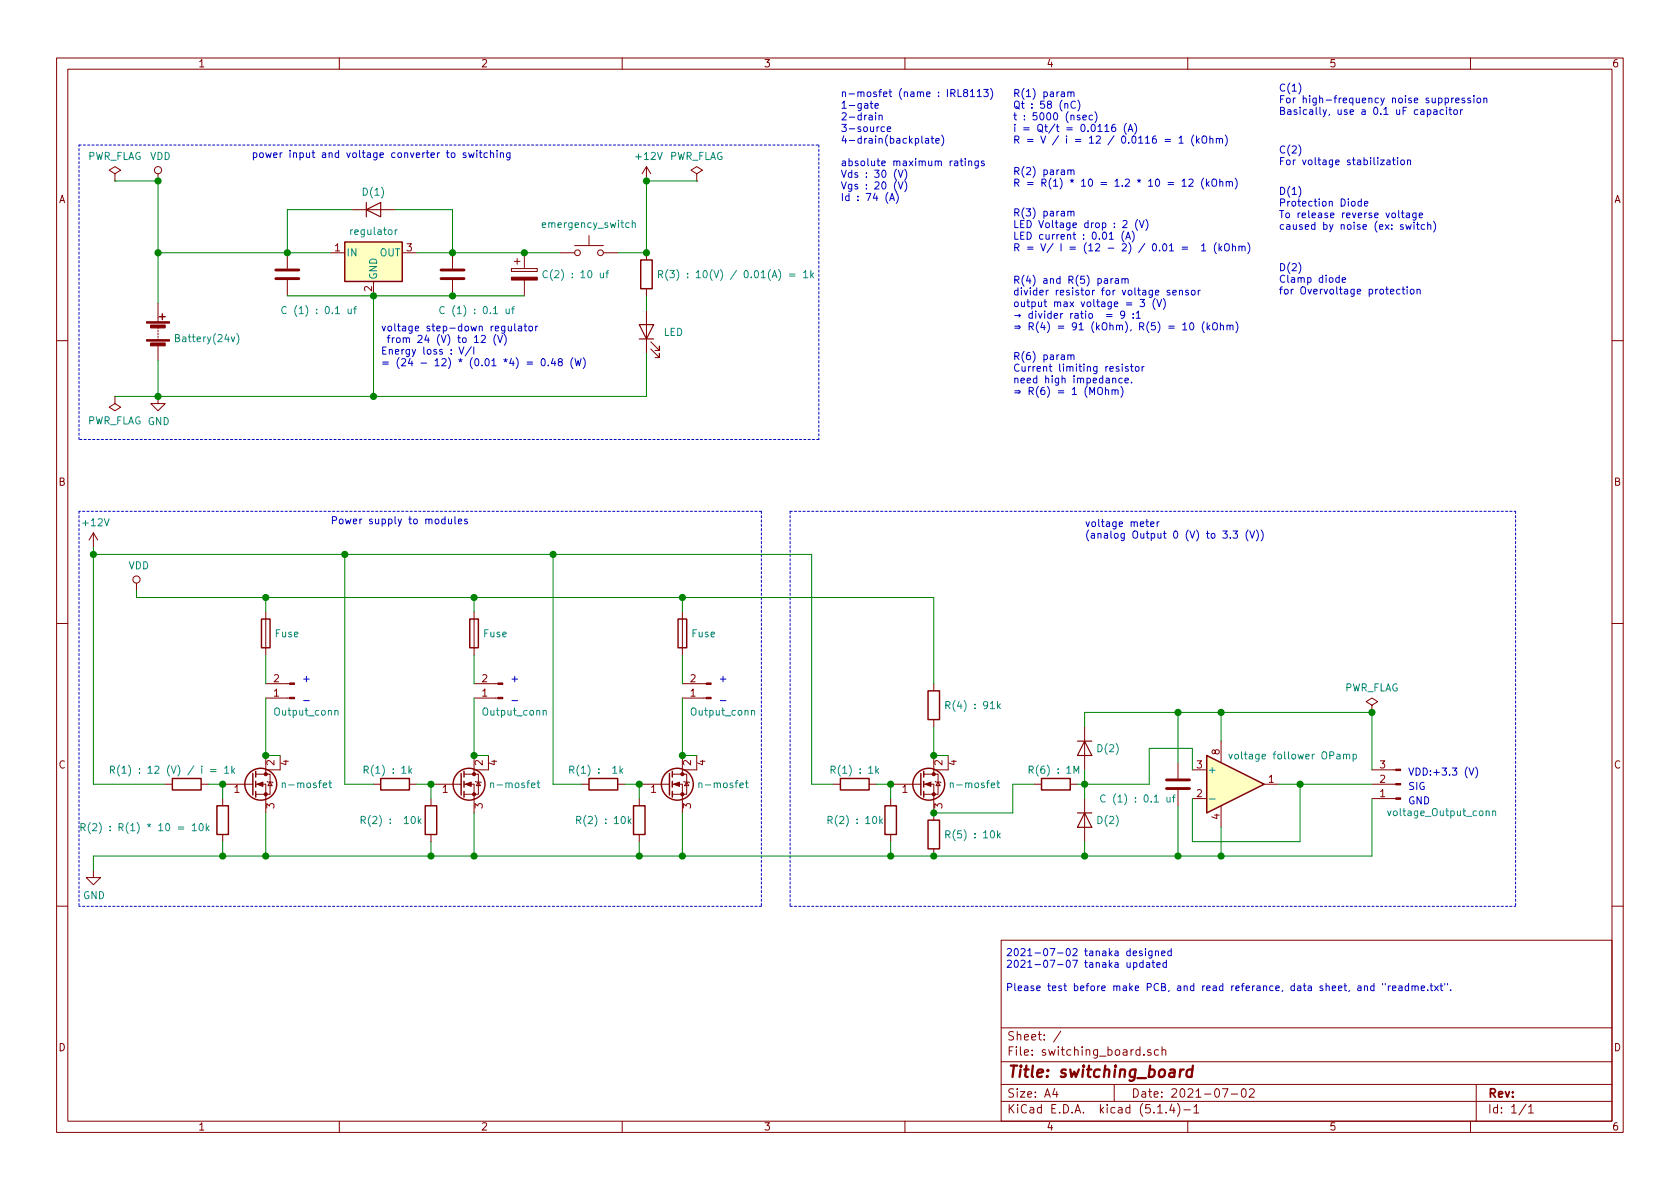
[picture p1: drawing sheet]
<svg xmlns="http://www.w3.org/2000/svg" width="297mm" height="210mm" viewBox="0 0 297 210" stroke-linecap="round" stroke-linejoin="round" font-family="sans-serif">
<g fill="none" stroke="#840000" stroke-width=".18">
<path d="M10 10.3h277v189.9h-277zM12 12.2h273v186.1h-273zM60 10.3v1.9M110 10.3v1.9M160 10.3v1.9M210 10.3v1.9M260 10.3v1.9M20.3 30.7l1-.6-1-.6-1 .6 1 .6v1.3M20.3 32h.1M27.9 30.7v1.3M62.2 37.1h7.6M114.3 29.5l-.8 1.2"/>
<path d="M114.3 29.5v2.5M114.3 29.5l.8 1.2M123.2 30.7l1-.6-1-.6-1 .6 1 .6v1.3M123.2 32h.1M27.9 53.6v3.3M27.9 57.9v.3M27.9 58.4v.3M27.9 58.9v.3M27.9 59.4v.3M27.9 59.9v.3M50.8 44.7v2.8M50.8 49.5v2.8"/>
<path d="M58.4 44.7h2.6M66 49.8v2.5M71.1 44.7h2.6M80 44.7v2.8M80 49.5v2.8M90.4 47.5h4.6v.5h-4.6zM90.9 46.2h1M91.4 45.7v1M92.7 44.7v2.8M92.7 49.5v2.8M99.1 44.7h2.5M101.6 43.4h5.1"/>
<path d="M104.1 41.7v1.7M106.7 44.7h2.5M114.3 44.7v1.3M114.3 51v1.3M114.3 54.9v7.6M10 60.2h2M20.3 70.1v1.3l1 .6-1 .6-1-.6 1-.6M20.3 70.1h.1M27.9 70.1v1.3h1.3l-1.3 1.2-1.2-1.2h1.2M27.9 61.2v2.5M115.1 61.7l1.5 1.5v-.7v.7h-.8M115.1 60.4l1.5 1.6v-.8v.8h-.8"/>
<path d="M285 60.2h2M16.5 94.2l-.8 1.3M16.5 94.2v2.6M16.5 94.2l.8 1.3M10 110.3h2M24.1 103.1v1.3M47 108.2v7.6M83.8 108.2v7.6M120.6 108.2v7.6M285 110.3h2M29.2 138.7h1.3M35.6 138.7h1.2"/>
<path d="M39.4 138.7h5M44.5 138.7h.2M45.2 138.7h1.8v5.1M45.2 136.9h1.8M47 136.9h.8v3.6h-2.6M47 120.9h4.2M47 123.4h4.2M47 133.6v3.3M47.2 138.2l.2 .1h.7l.2 .1M47.8 138.3l.3 .6h-.7zM49.5 133.6v2.5h-2.5M66 138.7h1.3"/>
<path d="M72.4 138.7h1.3M76.2 138.7h5.1M81.3 138.7h.2M82 138.7h1.8v5.1M82 136.9h1.8M83.8 136.9h.8v3.6h-2.6M83.8 120.9h4.2M83.8 123.4h4.2M83.8 133.6v3.3M84.1 138.2l.1 .1h.8l.1 .1M84.6 138.3l.4 .6h-.8zM86.4 133.6v2.5h-2.6"/>
<path d="M102.9 138.7h1.2M109.2 138.7h1.3M113 138.7h5.1M118.2 138.7h.2M118.9 138.7h1.7v5.1M118.9 136.9h1.7M120.6 136.9h.8v3.6h-2.5M120.6 120.9h4.3M120.6 123.4h4.3M120.6 133.6v3.3M120.9 138.2l.1 .1h.8l.1 .1M121.4 138.3l.4 .6h-.8z"/>
<path d="M123.2 133.6v2.5h-2.6M147.3 138.7h1.3M153.7 138.7h1.2M157.5 138.7h5.1M162.6 138.7h.2M163.3 138.7h1.8v6.3M163.3 136.9h1.8M165.1 136.9h.8v3.6h-2.6M165.1 120.9v1.3M165.1 127.2v1.3M165.1 133.6v3.3M165.4 138.2l.1 .1h.7l.2 .1"/>
<path d="M165.9 138.3l.3 .6h-.7zM167.6 133.6v2.5h-2.5M182.9 138.7h1.2M189.2 138.7h1.3M191.8 128.5v7.6M208.3 134.9v2.8M208.3 139.7v2.8M210.8 136.1h2.6M215.9 131.1v3.8M223.5 138.7h2.6M242.6 124.7l1-.6-1-.7-1 .7 1 .6v1.3M242.6 126h.1"/>
<path d="M242.6 138.7h4.2M242.6 136.1h4.2M16.5 153.9v1.3h1.3l-1.3 1.3-1.3-1.3h1.3M39.4 141.2v1.3M39.4 147.6v1.2M76.2 141.2v1.3M76.2 147.6v1.2M113 141.2v1.3M113 147.6v1.2M157.5 141.2v1.3M157.5 147.6v1.2M165.1 150.1v1.3"/>
<path d="M191.8 141.2v7.6M210.8 141.2h2.6M215.9 142.5v3.8M242.6 141.2h4.2M10 160.2h2M177 166.3h108v32h-108zM285 160.2h2M60 198.3v1.9M110 198.3v1.9M160 198.3v1.9M177 194.8h108M177 191.8h108"/>
<path d="M177 187.8h108M177 181.8h108M186.5 192.5l-.4 1h1M186.8 193v1M187.6 182.3l-1.3 2M197 191.8v3M202.3 186.5v.1M203.5 185.7a.37 .37 0 0 0-.6 .1l.1 .2 .5 .2 .1 .1-.3 .3-.4-.1M204.7 196.8h.8M204.8 185.7l-.4-.1-.3 .3 .1 .6 .2 .1 .4-.1M205.5 185.7a.37 .37 0 0 1 .6 .1v.8M205.5 185.1v1.5"/>
<path d="M206.2 196.7v.1M207.2 195.2l-.4 1.1h.9M207.5 195.8v1M208.2 195.1a1.71 1.71 0 0 1 0 2.3M209.3 196.3h1.2M210 198.3v1.9M211.1 195.8l.4-.5v1.5M211.1 196.8h.9M216.1 192.5h1l-.6 1.5M217.7 193.5h1.1M219.6 192.7l.4-.2a.94 .94 0 0 1 0 1.5 .82 .82 0 0 1-.4-1.3zM220.9 192.7l.2-.2h.4l.2 .2 .1 .3-1 1h1"/>
<path d="M260 198.3v1.9M261 191.8v6.5M269.8 195.2l-1.2 2M270.3 195.8l.4-.5v1.5M270.3 196.8h.8"/>
<circle cx="27.9" cy="30.1" r=".63"/>
<circle cx="102.1" cy="44.7" r=".51"/>
<circle cx="106.2" cy="44.7" r=".51"/>
<circle cx="24.1" cy="102.5" r=".63"/>
</g>
<path d="M209.3 189.1a.54 .54 0 0 0-.6 .4M210.8 189.2a.68 .68 0 0 0-1 .3v.8l.3 .1 .6-.1M210.9 188.4l-.2 2" fill="none" stroke="#840000" stroke-width=".41"/>
<g fill="none" stroke="#840000" stroke-width=".25">
<path d="M28.2 56h1M28.7 55.5v1M61 42.8h10.1v7h-10.1zM113.3 46h2v5h-2zM46.2 109.5h1.6v5h-1.6zM83.1 109.5h1.5v5h-1.5zM119.9 109.5h1.5v5h-1.5zM30.5 137.7h5.1v2h-5.1zM44.7 136.8v3.8M45.2 136.4v1M45.2 138.2v1M45.2 139.9v1.1"/>
<path d="M67.3 137.7h5.1v2h-5.1zM81.5 136.8v3.8M82 136.4v1M82 138.2v1M82 139.9v1.1M104.1 137.7h5.1v2h-5.1zM118.4 136.8v3.8M118.9 136.4v1M118.9 138.2v1M118.9 139.9v1.1M148.6 137.7h5.1v2h-5.1zM162.8 136.8v3.8"/>
<path d="M163.3 136.4v1M163.3 138.2v1M163.3 139.9v1.1M164.1 122.2h2v5h-2zM184.1 137.7h5.1v2h-5.1zM213.4 133.6l10.1 5.1-10.1 5.1zM38.4 142.5h2v5.1h-2zM75.2 142.5h2v5.1h-2zM112 142.5h2v5.1h-2zM156.5 142.5h2v5.1h-2zM164.1 145h2v5.1h-2z"/>
<circle cx="46.1" cy="138.7" r="2.82"/>
<circle cx="82.9" cy="138.7" r="2.82"/>
<circle cx="119.8" cy="138.7" r="2.82"/>
<circle cx="164.2" cy="138.7" r="2.82"/>
</g>
<g fill="#840000" stroke="#840000" stroke-width=".18">
<path d="M163.6 138.7l1-.4v.8z"/>
<path d="M90.4 49h4.6v.5h-4.6z"/>
<path d="M88 120.8h.9v.2h-.9z"/>
<path d="M88 123.3h.9v.3h-.9z"/>
<path d="M82.3 138.7l1-.4v.8z"/>
<path d="M124.9 120.8h.8v.2h-.8z"/>
<path d="M124.9 123.3h.8v.3h-.8z"/>
<path d="M119.1 138.7l1-.4v.8z"/>
<path d="M246.8 136h.8v.3h-.8z"/>
<path d="M246.8 138.6h.8v.2h-.8z"/>
<path d="M246.8 141.1h.8v.2h-.8z"/>
<path d="M25.9 60.1h4.1v.2h-4.1z"/>
<path d="M25.9 56.9h4.1v.2h-4.1z"/>
<path d="M26.6 60.6h2.6v.6h-2.6z"/>
<path d="M26.6 57.5h2.6v.5h-2.6z"/>
<path d="M51.2 120.8h.9v.2h-.9z"/>
<path d="M51.2 123.3h.9v.3h-.9z"/>
<path d="M45.5 138.7l1-.4v.8z"/>
<circle cx="165.1" cy="140.5" r=".28"/>
<circle cx="165.1" cy="136.9" r=".28"/>
<circle cx="83.8" cy="140.5" r=".28"/>
<circle cx="83.8" cy="136.9" r=".28"/>
<circle cx="120.6" cy="140.5" r=".28"/>
<circle cx="120.6" cy="136.9" r=".28"/>
<circle cx="47" cy="140.5" r=".28"/>
<circle cx="47" cy="136.9" r=".28"/>
</g>
<g fill="none" stroke="#008484" stroke-width=".18">
<path d="M111.8 39.5l.2-.1h.3v.8M111.8 39v1.2M31 59.8l.6-.1v-.4l-.6-.1v1.2h.5l.3-.2v-.2l-.3-.2M41.9 59a1.4 1.4 0 0 1 0 1.9M50.6 54.3a.6 .6 0 0 0-.8 .5 .6 .6 0 0 0 .6 .7l.2-.2M61.5 54.6l.1 .8 .3 .1 .2-.2M62.1 54.6v.9M62.5 54.6h.5M63 54.2l-.3 .2v1.1M69.9 40.6v.9M70.2 40.6l-.2 .1-.1 .2M78.5 54.3a.6 .6 0 0 0-.8 .5 .6 .6 0 0 0 .6 .7l.2-.2"/>
<path d="M89.5 54.6l.1 .8 .3 .1 .1-.2M90 54.6v.9M90.4 54.6h.5M90.9 54.2l-.2 .2v1.1M96.8 48a.6 .6 0 0 0-.9 .4 .6 .6 0 0 0 .6 .7l.3-.1M106.1 48.3l.1 .8h.3l.2-.1M106.7 48.3v.8M107.1 48.3h.5M107.6 47.8l-.3 .2v1.1M116.4 48.5l.7-.1v-.4l-.7-.2v1.3M116.7 48.5l.5 .6M118.1 47.7a1.4 1.4 0 0 0 0 1.9"/>
<path d="M118.4 47.8h.8l-.4 .5 .4 .2v.5l-.2 .1-.6-.1M142.1 48.2l.3-.4v1.3M142.1 49.1h.7M143.4 47.8v1.3M143.5 48.6l.3 .5M143.8 48.3l-.4 .5M19.5 136.1l.7-.1v-.4l-.2-.1h-.5v1.2M19.8 136.1l.4 .6M21.2 135.3a1.47 1.47 0 0 0 0 1.9M21.6 135.8l.3-.3v1.2M21.6 136.7h.7M39.7 135.8l.4-.3v1.2"/>
<path d="M39.7 136.7h.7M41 135.5v1.2M41.1 136.3l.4 .4M41.5 135.9l-.5 .5M49.9 138.6l.2-.2 .3 .1v.8M49.9 138.4v.9M58.1 138.4h.5M58.3 138v1.1l.3 .2M59.2 125.7l.2-.1 .3 .1 .1 .8M64.4 136.1h.6l.1-.2-.1-.3-.1-.1h-.5v1.2M72.4 136.3l.4 .4M72.8 135.9l-.5 .5"/>
<path d="M86.7 138.6l.2-.2 .3 .1 .1 .8M86.7 138.4v.9M94.9 138.4h.6M95.1 138v1.1l.4 .2M96 125.7l.2-.1 .3 .1 .1 .8M100.7 136.1h.6l.2-.2-.1-.3-.2-.1h-.5v1.2M101 136.1l.5 .6M109.6 135.5v1.2M109.8 136.3l.3 .4M110.1 135.9l-.5 .5M123.6 138.6l.1-.2 .4 .1v.8M123.6 138.4v.9"/>
<path d="M131.8 138.4h.5M132 138v1.1l.3 .2M132.9 125.7l.1-.1 .3 .1 .1 .8M146.9 136.1h.6l.2-.2-.1-.3-.2-.1h-.5v1.2M155 136.3l.3 .4M155.3 135.9l-.4 .5M167.2 124.7l.7-.1v-.4l-.7-.2v1.3M167.5 124.7l.5 .6M168 138.6l.2-.2 .3 .1 .1 .8M168 138.4v.9M176.2 138.4h.5M176.4 138v1.1l.3 .2"/>
<path d="M176.5 124.8l.4 .5M176.9 124.5l-.5 .5M182 136.1h.6v-.5l-.2-.1h-.4v1.2M189.9 136.7v-1.2l.4 .9 .4-.9v1.2M216 139.9v1M217.3 133.4l.3 .8 .3-.8M237.5 133.5l.2-.1h.3l.1 .8M238.1 133.5l.2-.1h.3v.8M239.2 133.4h.4l.2 .2-.1 .6h-.5M239.2 133.4v1.2M14.3 146.3l.7-.1v-.4l-.2-.2h-.5v1.3M14.6 146.3l.5 .6"/>
<path d="M16 145.5a1.4 1.4 0 0 0 0 1.9M16.4 145.8l.5-.2 .2 .2v.2v.2l-.8 .7h.8M34 146.9h.7M35.3 145.8l.2-.2a.69 .69 0 0 1 .4 .7 .69 .69 0 0 1-.4 .6l-.2-.2-.1-.3zM36.5 145.6v1.3M36.6 146.4l.4 .5M37 146.1l-.5 .5M63.9 145l.6-.1v-.4l-.6-.1v1.2M64.2 145l.4 .6M74 144.4v1.2M74.1 145.2l.3 .4M74.4 144.8l-.4 .5"/>
<path d="M102 145l.6-.1v-.4l-.6-.1v1.2M102.3 145l.4 .6M111.2 145.2l.4 .4M111.6 144.8l-.5 .5M146.4 145l.7-.1v-.4l-.7-.1v1.2M146.7 145l.4 .6M155.7 145.2l.3 .4M156 144.8l-.5 .5M167.2 147.6l.7-.1v-.5l-.7-.1v1.3M167.5 147.6l.5 .6M176.5 147.7l.4 .5M176.9 147.3l-.5 .5"/>
<path d="M195.4 140.7a.6 .6 0 0 0-.8 .4 .6 .6 0 0 0 .5 .7l.3-.1M206.3 141l.1 .8h.3l.2-.1M206.9 141v.8M207.3 141h.5M207.8 140.6l-.3 .1v1.1M213.8 141.3h1M215.2 141.3l1.3 .4-1.3 .5M262.8 143.5l.1-.1 .3 .1 .1 .7M263.9 143.5l.2-.1 .3 .1v.7M263.9 143.4v.8"/>
</g>
<path d="M48.8 49.3h4M48.8 47.7h4M78 49.3h4M78 47.7h4M206.2 139.4h4.1M206.2 137.9h4.1" fill="none" stroke="#840000" stroke-width=".51"/>
<path d="M64.8 37.1l2.5-1.3v2.5zM64.8 35.8v2.5M113 57.4h2.6l-1.3 2.5zM113 59.9h2.6M190.5 131.1h2.5M191.8 131.1l1.2 2.5h-2.5zM190.5 143.8h2.5M191.8 143.8l1.2 2.5h-2.5z" fill="none" stroke="#840000" stroke-width=".2"/>
<g fill="#ffffc2" stroke="#ffffc2" stroke-width=".18">
<path d="M213.4 133.6l10.1 5.1-10.1 5.1z"/>
<path d="M61 42.8h10.1v7h-10.1z"/>
</g>
<path d="M14 25.6h130.8M144.8 25.6v52.1M14 77.7v-52.1M144.8 77.7h-130.8M14 90.4v69.9M134.6 90.4v69.9M134.6 90.4h-120.6M139.7 90.4h128.3M139.7 90.4v69.9M268 90.4v69.9M134.6 160.3h-120.6M139.7 160.3h128.3" fill="none" stroke="#0000c2" stroke-width=".18" stroke-dasharray=".4 .4"/>
<g fill="none" stroke="#008400" stroke-width=".18">
<path d="M20.3 32h7.6v21.6M62.2 37.1h-11.4v7.6M69.8 37.1h10.2v7.6M123.2 32h-8.9v12.7h-5.1M27.9 44.7h30.5M50.8 52.3h41.9M66 52.3v17.8M73.7 44.7h25.4M114.3 52.3v2.6M27.9 63.7v6.4M114.3 62.5v7.6h-94M16.5 96.8v41.9h12.7"/>
<path d="M16.5 98h127v40.7h3.8M61 98v40.7h5M97.8 98v40.7h5.1M24.1 104.4v1.3h141v15.2M47 105.7v2.5M47 115.8v5.1M83.8 105.7v2.5M83.8 115.8v5.1M120.6 105.7v2.5M120.6 115.8v5.1M36.8 138.7h2.6v2.5M47 123.4v10.2h2.5"/>
<path d="M73.7 138.7h2.5v2.5M83.8 123.4v10.2h2.6M110.5 138.7h2.5v2.5M120.6 123.4v10.2h2.6M154.9 138.7h2.6v2.5M165.1 128.5v5.1h2.5M182.9 138.7h-3.8v5.1h-14M191.8 128.5v-2.5h50.8v10.1M191.8 136.1v5.1M208.3 126v8.9M210.8 136.1v-3.8h-7.6v6.4h-12.7M215.9 126v5.1"/>
<path d="M226.1 138.7h16.5M229.9 138.7v10.1h-19.1v-7.6M39.4 148.8v2.6M47 143.8v7.6M76.2 148.8v2.6M83.8 143.8v7.6M113 148.8v2.6M120.6 143.8v7.6M157.5 148.8v2.6M191.8 148.8v2.6M208.3 142.5v8.9M215.9 146.3v5.1"/>
<path d="M242.6 141.2v10.2h-226.1v2.5"/>
</g>
<g fill="none" stroke="#0000c2" stroke-width=".18">
<path d="M153.8 18.3h.5M154 17.9v1.1l.3 .1M154.7 18.7l.6-.1-.1-.2-.3-.1-.2 .2 .1 .6h.4M154.8 19.9v.2M170.6 16.4l-.2-.3 .2-.3h.2l.3 .3-.1 .2-.5 .1-.1 .2v.3l.2 .2 .4-.1 .1-.1v-.3l-.3-.2M171.6 16.2l.3-.4v1.3M171.6 17.1h.7M172.8 16.2l.4-.4v1.3M172.8 17.1h.7M173.9 15.8h.8l-.4 .5 .4 .1v.5l-.2 .2-.6-.1M175.1 15.6a1.4 1.4 0 0 1 0 2M188.8 16.4l.2-.1h.3l.1 .8"/>
<path d="M188.8 16.3v.8M189.4 16.4l.1-.1h.3l.1 .8M190.1 18a.6 .6 0 0 0-.8 .4 .6 .6 0 0 0 .6 .7l.2-.1M190.6 17.7a1.47 1.47 0 0 1 0 1.9M193.6 19.8a1.47 1.47 0 0 1 0 1.9M252.4 19.5l.3-.1 .3 .2-.1 .6h-.5M252.4 19.4v1.3M253.5 19.5h.5l.1 .7M254.1 19.7l-.5 .1-.1 .1v.3h.6M255.2 19.5l-.4-.1-.2 .2 .1 .6h.5M255.8 19.4v.8M256.2 19.4h.5"/>
<path d="M256.4 19v1.1l.3 .1M256.7 17.3v.9M257 17.3l-.3 .3M257.1 19.5l.4-.1 .1 .1v.7h-.3l-.3-.2zM257.4 17.7l.6-.1-.1-.2-.3-.1-.2 .2 .1 .6h.4M258.2 19.4v.8M258.6 19.4l-.4 .2M259 17.4l-.4-.1-.1 .2v.2l.5 .1v.3h-.5M260 17.4l-.3-.1-.2 .2 .1 .2 .4 .1v.3h-.5M260.6 16.9v.1M260.6 17.3v.9M261.2 17.5l.2-.2 .3 .1 .1 .2-.1 .5-.3 .1-.2-.1z"/>
<path d="M262.4 17.5l.1-.2 .3 .1 .1 .8M262.4 17.3v.9M82.4 27.1l-.3-.1-.2 .2v.2l.5 .1v.3h-.5M82.9 27l.2 .9 .2-.7 .3 .7 .2-.9M84.3 26.6v.1M84.3 27v.9M84.7 27h.5M84.9 26.6v1.1l.3 .2M86.2 27.1l-.4-.1-.2 .2 .1 .6h.5M86.7 27.1l.2-.1 .3 .1 .1 .8M86.7 26.6v1.3M87.9 26.6v.1"/>
<path d="M87.9 27v.9M88.5 27.1l.2-.1 .3 .1v.8M88.5 27v.9M90.2 27l-.1 1.2-.2 .1-.3-.1M90.2 27.1l-.4-.1-.2 .2 .1 .6h.5M154.8 20.4v.8M155.4 20.5l.2-.1h.3l.1 .8M155.4 20.4v.8M156.4 22.5l-.4-.1-.2 .3 .1 .5h.5M156.9 22.8l.6-.1-.1-.2-.4-.1-.1 .2v.6h.5M157 34a1.47 1.47 0 0 0 0 2M157.3 35.5l.4-1.3 .4 1.3"/>
<path d="M157.4 35.1h.6M158.4 34a1.4 1.4 0 0 1 0 2M158.5 29.9a1.4 1.4 0 0 0 0 1.9M158.5 32a1.4 1.4 0 0 0 0 1.9M158.8 30.1l.4 1.3 .5-1.3M158.8 32.2l.4 1.2 .5-1.2M160 29.9a1.47 1.47 0 0 1 0 1.9M160 32a1.47 1.47 0 0 1 0 1.9M163.7 24.5h.4l.1 .8M164.2 24.8h-.4l-.2 .2 .1 .3h.5M164.6 24.5h.5M164.8 24v1.1l.3 .2"/>
<path d="M165.5 24.9l.6-.1-.1-.3h-.3l-.2 .2v.6h.5M166.5 23.9a1.47 1.47 0 0 1 0 1.9M169.7 28.5h.6M170 28v1.1l.3 .2M170.7 28v.2M170.7 28.5v.8M171.3 28.6l.1-.1h.4v.8M171.3 28.5v.8M173 28.5v1l-.3 .2h-.3M173 28.5h-.4l-.2 .2 .1 .6h.5M174 28.5h-.3l-.2 .1 .1 .2 .4 .2v.3h-.5M188.8 37.5l.2-.1h.3l.1 .8"/>
<path d="M188.8 30.2l.2-.2 .3 .1 .1 .8M188.8 30v.9M188.8 37.4v.8M189.4 37.5l.1-.1h.3l.1 .8M189.4 30.2l.1-.2 .3 .1 .1 .8M190.9 20.4h-.3l-.2 .1 .1 .2 .4 .1v.4h-.5M191.5 20.8l.6-.1-.1-.3h-.4l-.1 .1v.7h.5M193.2 20.4h-.4l-.2 .2 .1 .6h.5M195.4 22.3l.3-.3v1.3M195.4 23.3h.7M197.2 22h-.3a.79 .79 0 0 0-.1 1.3l.4-.1 .1-.5-.3-.2h-.2l-.3 .2M198.6 39.1l.4-.1 .3 .3-.1 .2-.7 .8h.8"/>
<path d="M199.2 21.8a1.4 1.4 0 0 0 0 1.9M199.5 23.3l.4-1.3 .4 1.3M199.6 22.9h.6M200.6 21.8a1.47 1.47 0 0 1 0 1.9M201.1 38.8a1.47 1.47 0 0 0 0 1.9M201.4 39l.5 1.3 .4-1.3M202.6 38.8a1.4 1.4 0 0 1 0 1.9M206 24.7h1M206 25h1M208.5 24.4l.3-.4v1.3M208.5 25.3h.7M209 32l.4-.3v1.2"/>
<path d="M209 32.9h.7M210.2 31.8l.5-.1 .2 .1v.2v.2l-.7 .7h.7M211.1 23.9a1.4 1.4 0 0 0 0 1.9M211.6 24v1.3M211.7 24.8l.3 .5M212 24.5l-.4 .5M212.6 24.2a.45 .45 0 0 1 .7 0 .88 .88 0 0 1-.2 1.1h-.4a1.07 1.07 0 0 1-.1-1.1zM212.8 31.5a1.4 1.4 0 0 0 0 1.9M213.3 31.7v1.2M213.4 32.5l.4 .4M213.8 32.1l-.5 .5M213.9 24.6l.2-.1h.3l.1 .8"/>
<path d="M213.9 24v1.3M214.3 31.8a.45 .45 0 0 1 .8 0 .88 .88 0 0 1-.3 1.1h-.3a1.07 1.07 0 0 1-.2-1.1zM215.1 24.6l.1-.1h.3l.1 .8M215.1 24.5v.8M215.6 24.7l.2-.2h.3l.1 .8M215.7 32.2l.1-.1 .4 .1v.7M215.7 31.7v1.2M216.6 23.9a1.47 1.47 0 0 1 0 1.9M216.8 32.2l.2-.1 .3 .1v.7M216.8 32.1v.8M217.3 32.3l.2-.2 .3 .1 .1 .7M218.4 31.5a1.47 1.47 0 0 1 0 1.9"/>
<path d="M240.7 35.7l-.4-.1-.2 .2 .1 .6h.5M240.7 35.2v1.2M241.2 36l.7-.1-.1-.2-.4-.1-.2 .2 .1 .6h.5M245.2 28.3h.5l.1 .8M245.8 28.6h-.4l-.2 .2v.3h.6M246.2 28.3h.5M246.4 27.9v1.1l.3 .1M247.1 27.9v.1M247.1 28.3v.8M247.8 28.3h.3l.2 .1-.1 .7h-.3l-.3-.2zM247.8 37.7h.5M248 37.2v1.1l.3 .2"/>
<path d="M248.6 39.7l.2 .9 .2-.7 .3 .7 .2-.9M248.7 37.7h.5v.8M248.9 28.4l.1-.1h.4v.8M248.9 28.3v.8M249.2 38h-.4l-.2 .2 .2 .3 .4-.1M250 39.3v.1M250 39.7v.9M250.4 37.7l-.1 1.1-.2 .1h-.3M250.4 37.7h-.4l-.2 .2 .1 .5h.5M250.4 39.7h.5M250.6 39.3v1.1l.3 .2M250.9 38.1l.6-.1v-.3h-.4l-.2 .1 .1 .6h.5"/>
<path d="M251.9 39.8l-.4-.1-.2 .2 .1 .6h.5M252.4 39.8l.2-.1 .3 .1 .1 .8M252.4 39.3v1.3M253.5 39.1a1.47 1.47 0 0 1 0 1.9M85.1 59.4l.5-.1 .2 .4-.8 .9h.8M87.7 59.1a1.47 1.47 0 0 0 0 2M88 59.3l.4 1.3 .4-1.3M89.2 59.1a1.47 1.47 0 0 1 0 2M89.9 57.7v.8h.3l.2-.1M90.4 57.7v.8M91 57.2v1.1l.2 .2M91.7 57.7h.5v.8"/>
<path d="M92.2 58h-.4l-.2 .2 .2 .3h.4M92.7 57.7h.4M92.8 57.2v1.1l.3 .2M93.6 57.7h.3l.3 .2v.4l-.3 .2h-.3l-.1-.2zM94.7 57.7v.8M95.1 57.7h-.3l-.1 .2M195.7 55.6h.9M195.7 56h.9M196.1 42.3h.7M196.4 49.3v.8M196.8 49.3l-.4 .2M197.2 49.3h.5l.1 .8"/>
<path d="M197.8 49.6h-.5l-.1 .2v.3h.6M198.4 49.4l.2-.1h.3v.8M198.4 49.3v.8M198.7 40.9a1.47 1.47 0 0 0 0 1.9M198.9 55.6l-.3 .2-.4-.1-.1-.1 .1-.5 .4-.1 .2 .1a.84 .84 0 0 1-.3 1.2h-.3M198.9 49.4l.2-.1h.3l.1 .8M199 42.3l.5-1.3 .4 1.3M199.2 42h.5M200.2 40.9a1.47 1.47 0 0 1 0 1.9M200.4 56.2v.1M200.4 55.5v.1M200.9 55.4l.4-.4v1.3"/>
<path d="M200.9 56.3h.7M201.6 53h.8l-.5 .4 .4 .2 .1 .4-.3 .2-.5-.1M204.2 52.8a1.4 1.4 0 0 0 0 1.9M204.5 53l.5 1.2 .4-1.2M205.7 52.8a1.47 1.47 0 0 1 0 1.9M206.8 51.4l-.3-.1-.2 .2 .1 .2 .4 .1v.3h-.5M207.4 51.7l.6-.1-.1-.2-.3-.1-.2 .2v.6h.5M208.5 51.5l.2-.2 .3 .1 .1 .8M208.5 51.3v.9M209 43.7h1M209 44.1h1M209.1 57.4l.4-.3v1.2"/>
<path d="M209.1 58.3h.8M210.1 51.4l-.3-.1-.2 .2 .1 .2 .4 .1v.3h-.5M210.5 57.2l.1-.1a.67 .67 0 0 1 .5 .6 .67 .67 0 0 1-.5 .6l-.2-.2-.1-.2zM210.7 51.5l.2-.2 .4 .2v.4l-.1 .2-.3 .1-.2-.2zM211.9 51.3v.9M212.2 51.3l-.2 .1-.1 .2M212.4 43.5l.4-.4v1.3M212.4 44.4h.8M212.9 56.9a1.47 1.47 0 0 0 0 1.9M213.4 57.1v1.2M213.5 57.9l.4 .4M213.9 57.5l-.5 .5"/>
<path d="M214.5 57.2a.45 .45 0 0 1 .7 0 .88 .88 0 0 1-.3 1.1h-.3a1.07 1.07 0 0 1-.1-1.1zM215.1 42.9a1.47 1.47 0 0 0 0 2M215.5 43.1v1.3M215.7 43.9l.3 .5M215.8 57.6l.2-.1 .3 .1v.7M215.8 57.1v1.2M216 43.5l-.5 .5M216.6 43.3a.45 .45 0 0 1 .7 0 .88 .88 0 0 1-.3 1.1l-.3-.1a1.07 1.07 0 0 1-.1-1zM216.9 57.6l.2-.1 .3 .1 .1 .7M216.9 57.5v.8M217.5 57.7l.2-.2 .3 .1v.7M217.9 43.7l.2-.2 .3 .1v.8"/>
<path d="M217.9 43.1v1.3M218.5 56.9a1.47 1.47 0 0 1 0 1.9M219 43.7l.2-.2 .3 .1 .1 .8M219 43.5v.9M219.6 43.7l.2-.2 .3 .1v.8M220.6 42.9a1.47 1.47 0 0 1 0 2M236.8 49.1h-.4l-.2 .2 .1 .6h.5M236.8 48.7v1.2M237.3 49.5l.6-.1-.1-.3h-.3l-.2 .2 .1 .6h.4M247.5 51.2l-.3-.1-.3 .3 .1 .5h.5M247.9 51.1h.5M248.1 50.7v1.1l.3 .2"/>
<path d="M248.8 50.7v.1M248.8 51.1v.9M249.4 51.3l.2-.2 .4 .2v.5l-.1 .1-.3 .1-.2-.1zM250.5 51.3l.2-.2 .3 .1 .1 .8M250.5 51.1v.9M81.2 61.4l.4 1.2 .4-1.2M83.3 61.3l-1.1 1.6M83.8 61.4v1.2M83.9 60.6h.7M93.2 64h1M93.2 64.4h1M95.9 63.5l.1-.1a.69 .69 0 0 1 .4 .7 .69 .69 0 0 1-.4 .6 .83 .83 0 0 1-.1-1.2z"/>
<path d="M97 64.6v.1M97.8 63.4l-.3 .9h.8M98.1 63.8v.9M98.9 64l-.1-.2v-.3l.1-.1 .4 .1 .1 .3-.6 .2-.1 .2v.3l.2 .2 .4-.1 .1-.1v-.4l-.2-.1M101.3 63.2a1.47 1.47 0 0 0 0 2M101.7 63.4l.3 1.3 .2-.9 .2 .9 .3-1.3M103.1 63.2a1.47 1.47 0 0 1 0 2M188.8 62.9l.2-.1h.3l.1 .8M188.8 62.8v.8M189.4 62.9l.1-.1h.3l.1 .8M192.7 69.8v-1.3l.4 .9 .4-.9v1.3M194.1 68.7a.45 .45 0 0 1 .8 0 .88 .88 0 0 1-.3 1.1l-.3-.1a1.07 1.07 0 0 1-.2-1z"/>
<path d="M195.5 69.1l.2-.2 .2 .1 .1 .8M195.5 68.5v1.3M196.6 69.1l.2-.2 .3 .1 .1 .8M196.6 68.9v.9M196.7 67l.2-.1h.3l.1 .8M197.2 69.1l.1-.2 .3 .1 .1 .8M197.8 64.9l-.3-.1-.2 .2 .1 .2 .4 .1v.3h-.5M198.2 68.3a1.47 1.47 0 0 1 0 2M198.4 64.4v.1M198.4 66.9h-.3l-.3 .2 .1 .6h.5M198.4 64.8v.9M198.9 67.3l.6-.1v-.3h-.4l-.2 .2 .1 .6h.5"/>
<path d="M199.5 64.9l-.3-.1-.2 .2v.2l.5 .1v.3h-.5M199.9 64.8h.5M200.1 64.4v1.1l.3 .2M200.1 67.6v.1M200.8 64.9l.3-.1 .3 .2-.1 .6-.3 .1-.2-.2zM201.9 64.8v.9M202.3 64.8l-.4 .2M79.3 91.8v.8h.4l.1-.1M79.8 91.8v.8M80.4 91.4v1.1l.2 .1M81.1 92.2l.5-.1v-.3h-.4l-.1 .2v.6h.5M82.6 91.8h-.3l-.2 .2 .1 .1 .4 .2v.3h-.5"/>
<path d="M203.5 92.7l.5-.1v-.3h-.4l-.1 .2v.6h.5M204.6 92.3v.8M205 92.3l-.4 .2M216.2 93.9h.8l-.4 .5 .3 .1v.5l-.2 .2-.5-.2M217.5 95v.2M218 93.9h.8l-.4 .5 .3 .1v.6l-.5 .1-.2-.2M220.7 93.7a1.47 1.47 0 0 0 0 2M221 93.9l.4 1.3 .4-1.3M222.1 93.7a1.4 1.4 0 0 1 0 2M223 93.7a1.47 1.47 0 0 1 0 2M53.7 123.9h1M90.5 123.9h1"/>
<path d="M127.4 123.9h.9M259.7 135.8l.5 1.3 .4-1.3M260.9 135.6a1.47 1.47 0 0 1 0 2M200.4 168.6l.6-.1-.1-.3h-.4l-.1 .1v.7h.5M200.4 170.3l.4-.1 .2 .3-.1 .5h-.5M200.4 170.2v1.3M201.9 168.2h-.3l-.2 .1 .1 .2 .4 .2v.3h-.5M202.1 170.3l-.3-.1-.3 .3 .1 .5h.5M202.1 169.8v1.3M202.5 167.7v.2M202.5 168.2v.8M202.7 170.3h.5l.1 .8"/>
<path d="M203.3 170.5l-.5 .1-.1 .2v.2h.6M203.7 168.2l-.1 1.1-.1 .1h-.4M203.7 168.2h-.4l-.2 .2 .1 .6h.5M203.7 170.2h.5M203.9 169.8v1.1l.3 .2M204.3 168.3l.2-.1h.3v.8M204.3 168.2v.8M204.5 170.6l.6-.1v-.2l-.4-.1-.2 .2 .1 .6h.5M205.4 168.6l.6-.1-.1-.3h-.3l-.2 .1v.7h.5M206.2 170.3l-.3-.1-.3 .3 .1 .5h.5M206.2 169.8v1.3M207.1 168.2h-.4l-.2 .2 .1 .6h.5"/>
<path d="M207.1 167.7v1.3M241.2 174.5l.2-.2 .3 .1 .1 .8M241.2 174.3v.9M242.9 174.4l-.3-.1-.3 .3 .1 .5h.5M242.9 173.9v1.3M244.4 173.9v.3M244.9 173.9v.3M245.5 174.3v.9M245.8 174.3l-.3 .3M246.2 174.7l.6-.1-.1-.2-.3-.1-.2 .2 .1 .6h.4M247.3 174.4h.5l.1 .8M247.9 174.6l-.4 .1-.2 .2v.2h.6"/>
<path d="M249 174.4l-.3-.1-.3 .3 .2 .5h.4M249 173.9v1.3M249.7 174.5l.1-.2 .3 .1 .1 .8M249.7 174.3v.9M250.2 174.5l.2-.2 .3 .1v.8M251.3 174.7l.6-.1-.1-.2-.3-.1-.2 .2v.6h.5M252.4 175.1v.1M252.9 174.3h.4M253 173.9v1.1l.3 .2M253.6 174.3l.7 .9M254.3 174.3l-.7 .9M254.6 174.3h.5"/>
<path d="M254.8 173.9v1.1l.3 .2M255.4 173.9v.3M255.9 173.9v.3M256.5 175.1v.1"/>
</g>
<g fill="#008400" stroke="#008400" stroke-width=".25">
<circle cx="50.8" cy="44.7" r=".51"/>
<circle cx="61" cy="98" r=".51"/>
<circle cx="16.5" cy="98" r=".51"/>
<circle cx="113" cy="151.4" r=".51"/>
<circle cx="76.2" cy="138.7" r=".51"/>
<circle cx="83.8" cy="133.6" r=".51"/>
<circle cx="242.6" cy="126" r=".51"/>
<circle cx="66" cy="52.3" r=".51"/>
<circle cx="80" cy="52.3" r=".51"/>
<circle cx="80" cy="44.7" r=".51"/>
<circle cx="191.8" cy="138.7" r=".51"/>
<circle cx="76.2" cy="151.4" r=".51"/>
<circle cx="27.9" cy="70.1" r=".51"/>
<circle cx="27.9" cy="32" r=".51"/>
<circle cx="229.9" cy="138.7" r=".51"/>
<circle cx="191.8" cy="151.4" r=".51"/>
<circle cx="39.4" cy="138.7" r=".51"/>
<circle cx="47" cy="151.4" r=".51"/>
<circle cx="47" cy="133.6" r=".51"/>
<circle cx="215.9" cy="151.4" r=".51"/>
<circle cx="97.8" cy="98" r=".51"/>
<circle cx="157.5" cy="151.4" r=".51"/>
<circle cx="157.5" cy="138.7" r=".51"/>
<circle cx="120.7" cy="133.6" r=".51"/>
<circle cx="165.1" cy="143.8" r=".51"/>
<circle cx="165.1" cy="133.6" r=".51"/>
<circle cx="165.1" cy="151.4" r=".51"/>
<circle cx="83.8" cy="151.4" r=".51"/>
<circle cx="83.8" cy="105.7" r=".51"/>
<circle cx="120.7" cy="105.7" r=".51"/>
<circle cx="47" cy="105.7" r=".51"/>
<circle cx="215.9" cy="126" r=".51"/>
<circle cx="66" cy="70.1" r=".51"/>
<circle cx="27.9" cy="44.7" r=".51"/>
<circle cx="114.3" cy="32" r=".51"/>
<circle cx="114.3" cy="44.7" r=".51"/>
<circle cx="92.7" cy="44.7" r=".51"/>
<circle cx="208.3" cy="126" r=".51"/>
<circle cx="208.3" cy="151.4" r=".51"/>
<circle cx="113" cy="138.7" r=".51"/>
<circle cx="39.4" cy="151.4" r=".51"/>
<circle cx="120.7" cy="151.4" r=".51"/>
</g>
<text font-size="2.8" fill="#840000" x="178" y="190.5">Title: switching_board</text>
<g font-size="2.1" fill="#840000">
<text x="178" y="184">Sheet: /</text>
<text x="178" y="186.7">File: switching_board.sch</text>
<text x="178" y="196.9">KiCad E.D.A. kicad (5.1.4)-1</text>
<text x="178" y="194.1">Size: A4</text>
<text x="200" y="194.1">Date: 2021-07-02</text>
<text x="263" y="194.1">Rev:</text>
<text x="263" y="196.9">Id: 1/1</text>
</g>
<g font-size="1.8" fill="#840000">
<text x="35" y="11.9">1</text>
<text x="85" y="11.9">2</text>
<text x="135" y="11.9">3</text>
<text x="185" y="11.9">4</text>
<text x="235" y="11.9">5</text>
<text x="285" y="11.9">6</text>
<text x="10.4" y="35.9">A</text>
<text x="285.4" y="35.9">A</text>
<text x="59.2" y="44.4">1</text>
<text x="71.9" y="44.4">3</text>
<text x="65.8" y="51.5" transform="rotate(-90 65.8 51.5)">2</text>
<text x="10.4" y="85.9">B</text>
<text x="285.4" y="85.9">B</text>
<text x="48.4" y="123.2">1</text>
<text x="48.4" y="120.6">2</text>
<text x="85.2" y="123.2">1</text>
<text x="85.2" y="120.6">2</text>
<text x="122.1" y="123.2">1</text>
<text x="122.1" y="120.6">2</text>
<text x="10.4" y="135.9">C</text>
<text x="48.5" y="135.4" transform="rotate(-90 48.5 135.4)">2</text>
<text x="51.1" y="135.4" transform="rotate(-90 51.1 135.4)">4</text>
<text x="85.3" y="135.4" transform="rotate(-90 85.3 135.4)">2</text>
<text x="87.9" y="135.4" transform="rotate(-90 87.9 135.4)">4</text>
<text x="122.2" y="135.4" transform="rotate(-90 122.2 135.4)">2</text>
<text x="124.7" y="135.4" transform="rotate(-90 124.7 135.4)">4</text>
<text x="166.6" y="135.4" transform="rotate(-90 166.6 135.4)">2</text>
<text x="169.2" y="135.4" transform="rotate(-90 169.2 135.4)">4</text>
<text x="211.6" y="135.9">3</text>
<text x="215.6" y="133.4" transform="rotate(-90 215.6 133.4)">8</text>
<text x="244" y="135.9">3</text>
<text x="285.4" y="135.9">C</text>
<text x="41.4" y="140.2">1</text>
<text x="48.5" y="143" transform="rotate(-90 48.5 143)">3</text>
<text x="78.3" y="140.2">1</text>
<text x="85.3" y="143" transform="rotate(-90 85.3 143)">3</text>
<text x="115.1" y="140.2">1</text>
<text x="122.2" y="143" transform="rotate(-90 122.2 143)">3</text>
<text x="159.5" y="140.2">1</text>
<text x="166.6" y="143" transform="rotate(-90 166.6 143)">3</text>
<text x="211.6" y="141">2</text>
<text x="224.3" y="138.4">1</text>
<text x="244" y="141">1</text>
<text x="244" y="138.4">2</text>
<text x="215.6" y="144.9" transform="rotate(-90 215.6 144.9)">4</text>
<text x="10.4" y="185.9">D</text>
<text x="285.4" y="185.9">D</text>
<text x="35" y="199.9">1</text>
<text x="85" y="199.9">2</text>
<text x="135" y="199.9">3</text>
<text x="185" y="199.9">4</text>
<text x="235" y="199.9">5</text>
<text x="285" y="199.9">6</text>
</g>
<g font-size="1.8" fill="#0000c2">
<text x="148.6" y="17.2">n-mosfet (name : IRL8113)</text>
<text x="179.1" y="17.2">R(1) param</text>
<text x="226.1" y="16.2">C(1)</text>
<text x="148.6" y="19.2">1-gate</text>
<text x="148.6" y="21.3">2-drain</text>
<text x="148.6" y="23.3">3-source</text>
<text x="179.1" y="19.2">Qt : 58 (nC)</text>
<text x="179.1" y="21.3">t : 5000 (nsec)</text>
<text x="179.1" y="23.3">i = Qt/t = 0.0116 (A)</text>
<text x="226.1" y="18.3">For high-frequency noise suppression</text>
<text x="226.1" y="20.3">Basically, use a 0.1 uF capacitor</text>
<text x="44.4" y="27.9">power input and voltage converter to switching</text>
<text x="148.6" y="29.4">absolute maximum ratings</text>
<text x="148.6" y="25.4">4-drain(backplate)</text>
<text x="179.1" y="25.4">R = V / i = 12 / 0.0116 = 1 (kOhm)</text>
<text x="226.1" y="27.1">C(2)</text>
<text x="226.1" y="29.2">For voltage stabilization</text>
<text x="148.6" y="31.4">Vds : 30 (V)</text>
<text x="148.6" y="33.5">Vgs : 20 (V)</text>
<text x="148.6" y="35.6">Id : 74 (A)</text>
<text x="179.1" y="31">R(2) param</text>
<text x="179.1" y="33">R = R(1) * 10 = 1.2 * 10 = 12 (kOhm)</text>
<text x="226.1" y="34.5">D(1)</text>
<text x="179.1" y="38.3">R(3) param</text>
<text x="179.1" y="40.3">LED Voltage drop : 2 (V)</text>
<text x="226.1" y="36.5">Protection Diode</text>
<text x="226.1" y="38.6">To release reverse voltage</text>
<text x="226.1" y="40.6">caused by noise (ex: switch)</text>
<text x="179.1" y="42.4">LED current : 0.01 (A)</text>
<text x="179.1" y="44.4">R = V/ I = (12 - 2) / 0.01 = 1 (kOhm)</text>
<text x="226.1" y="47.9">D(2)</text>
<text x="179.1" y="50.2">R(4) and R(5) param</text>
<text x="179.1" y="52.2">divider resistor for voltage sensor</text>
<text x="226.1" y="50">Clamp diode</text>
<text x="226.1" y="52.1">for Overvoltage protection</text>
<text x="67.3" y="58.6">voltage step-down regulator</text>
<text x="179.1" y="54.3">output max voltage = 3 (V)</text>
<text x="179.6" y="56.4">divider ratio = 9 :1</text>
<text x="179.6" y="58.4">R(4) = 91 (kOhm), R(5) = 10 (kOhm)</text>
<text x="67.3" y="62.7">Energy loss : V/I</text>
<text x="67.3" y="64.8">= (24 - 12) * (0.01 *4) = 0.48 (W)</text>
<text x="67.8" y="60.6">from 24 (V) to 12 (V)</text>
<text x="179.1" y="63.7">R(6) param</text>
<text x="179.1" y="65.7">Current limiting resistor</text>
<text x="179.1" y="67.8">need high impedance.</text>
<text x="179.6" y="69.8">R(6) = 1 (MOhm)</text>
<text x="58.4" y="92.7">Power supply to modules</text>
<text x="191.8" y="93.2">voltage meter</text>
<text x="191.8" y="95.2">(analog Output 0 (V) to 3.3 (V))</text>
<text x="53.3" y="120.6">+</text>
<text x="90.2" y="120.6">+</text>
<text x="127" y="120.6">+</text>
<text x="248.9" y="137.2">VDD:+3.3 (V)</text>
<text x="248.9" y="139.7">SIG</text>
<text x="248.9" y="142.2">GND</text>
<text x="177.8" y="169.1">2021-07-02 tanaka designed</text>
<text x="177.8" y="171.1">2021-07-07 tanaka updated</text>
<text x="177.8" y="175.3">Please test before make PCB, and read referance, data sheet, and &quot;readme.txt&quot;.</text>
</g>
<g font-size="1.8" fill="#008484">
<text x="15.4" y="28.3">PWR_FLAG</text>
<text x="26.5" y="28.3">VDD</text>
<text x="112.6" y="28.3">+12V</text>
<text x="118.2" y="28.3">PWR_FLAG</text>
<text x="64.3" y="34.6">D(1)</text>
<text x="62.2" y="41.5">regulator</text>
<text x="96.2" y="40.3">emergency_switch</text>
<text x="61.2" y="45.3">IN</text>
<text x="67.1" y="45.3">OUT</text>
<text x="66.7" y="49.5" transform="rotate(-90 66.7 49.5)">GND</text>
<text x="97.2" y="49.2">C(2) : 10 uf</text>
<text x="119.8" y="49.2">R(3) : 10(V) / 0.01(A) = 1k</text>
<text x="51.3" y="55.5">C (1) : 0.1 uf</text>
<text x="79.2" y="55.5">C (1) : 0.1 uf</text>
<text x="117.3" y="59.4">LED</text>
<text x="31.5" y="60.5">Battery(24v)</text>
<text x="15.3" y="75.1">PWR_FLAG GND</text>
<text x="14.8" y="93.1">+12V</text>
<text x="22.7" y="100.7">VDD</text>
<text x="48.7" y="112.7">Fuse</text>
<text x="85.5" y="112.7">Fuse</text>
<text x="122.4" y="112.7">Fuse</text>
<text x="168.1" y="125.4">R(4) : 91k</text>
<text x="237.6" y="122.3">PWR_FLAG</text>
<text x="48.7" y="126.5">Output_conn</text>
<text x="85.5" y="126.5">Output_conn</text>
<text x="122.4" y="126.5">Output_conn</text>
<text x="22.6" y="136.8">R(1) : 12 (V) / i = 1k</text>
<text x="65.1" y="136.8">R(1) : 1k</text>
<text x="101.7" y="136.8">R(1) : 1k</text>
<text x="147.7" y="136.8">R(1) : 1k</text>
<text x="182.6" y="136.8">R(6) : 1M</text>
<text x="194.2" y="133">D(2)</text>
<text x="213.5" y="136.8">+</text>
<text x="216.5" y="137.2" transform="rotate(-90 216.5 137.2)">V+</text>
<text x="218.5" y="134.3">voltage follower OPamp</text>
<text x="50.4" y="139.4">n-mosfet</text>
<text x="87.3" y="139.4">n-mosfet</text>
<text x="124.1" y="139.4">n-mosfet</text>
<text x="168.6" y="139.4">n-mosfet</text>
<text x="196.1" y="141.9">C (1) : 0.1 uf</text>
<text x="17.1" y="147">R(2) : R(1) * 10 = 10k</text>
<text x="64.9" y="145.7">R(2) : 10k</text>
<text x="102.8" y="145.7">R(2) : 10k</text>
<text x="147.2" y="145.7">R(2) : 10k</text>
<text x="168.1" y="148.3">R(5) : 10k</text>
<text x="194.2" y="145.7">D(2)</text>
<text x="245.9" y="144.3">voltage_Output_conn</text>
<text x="14.7" y="159">GND</text>
</g>
</svg>
